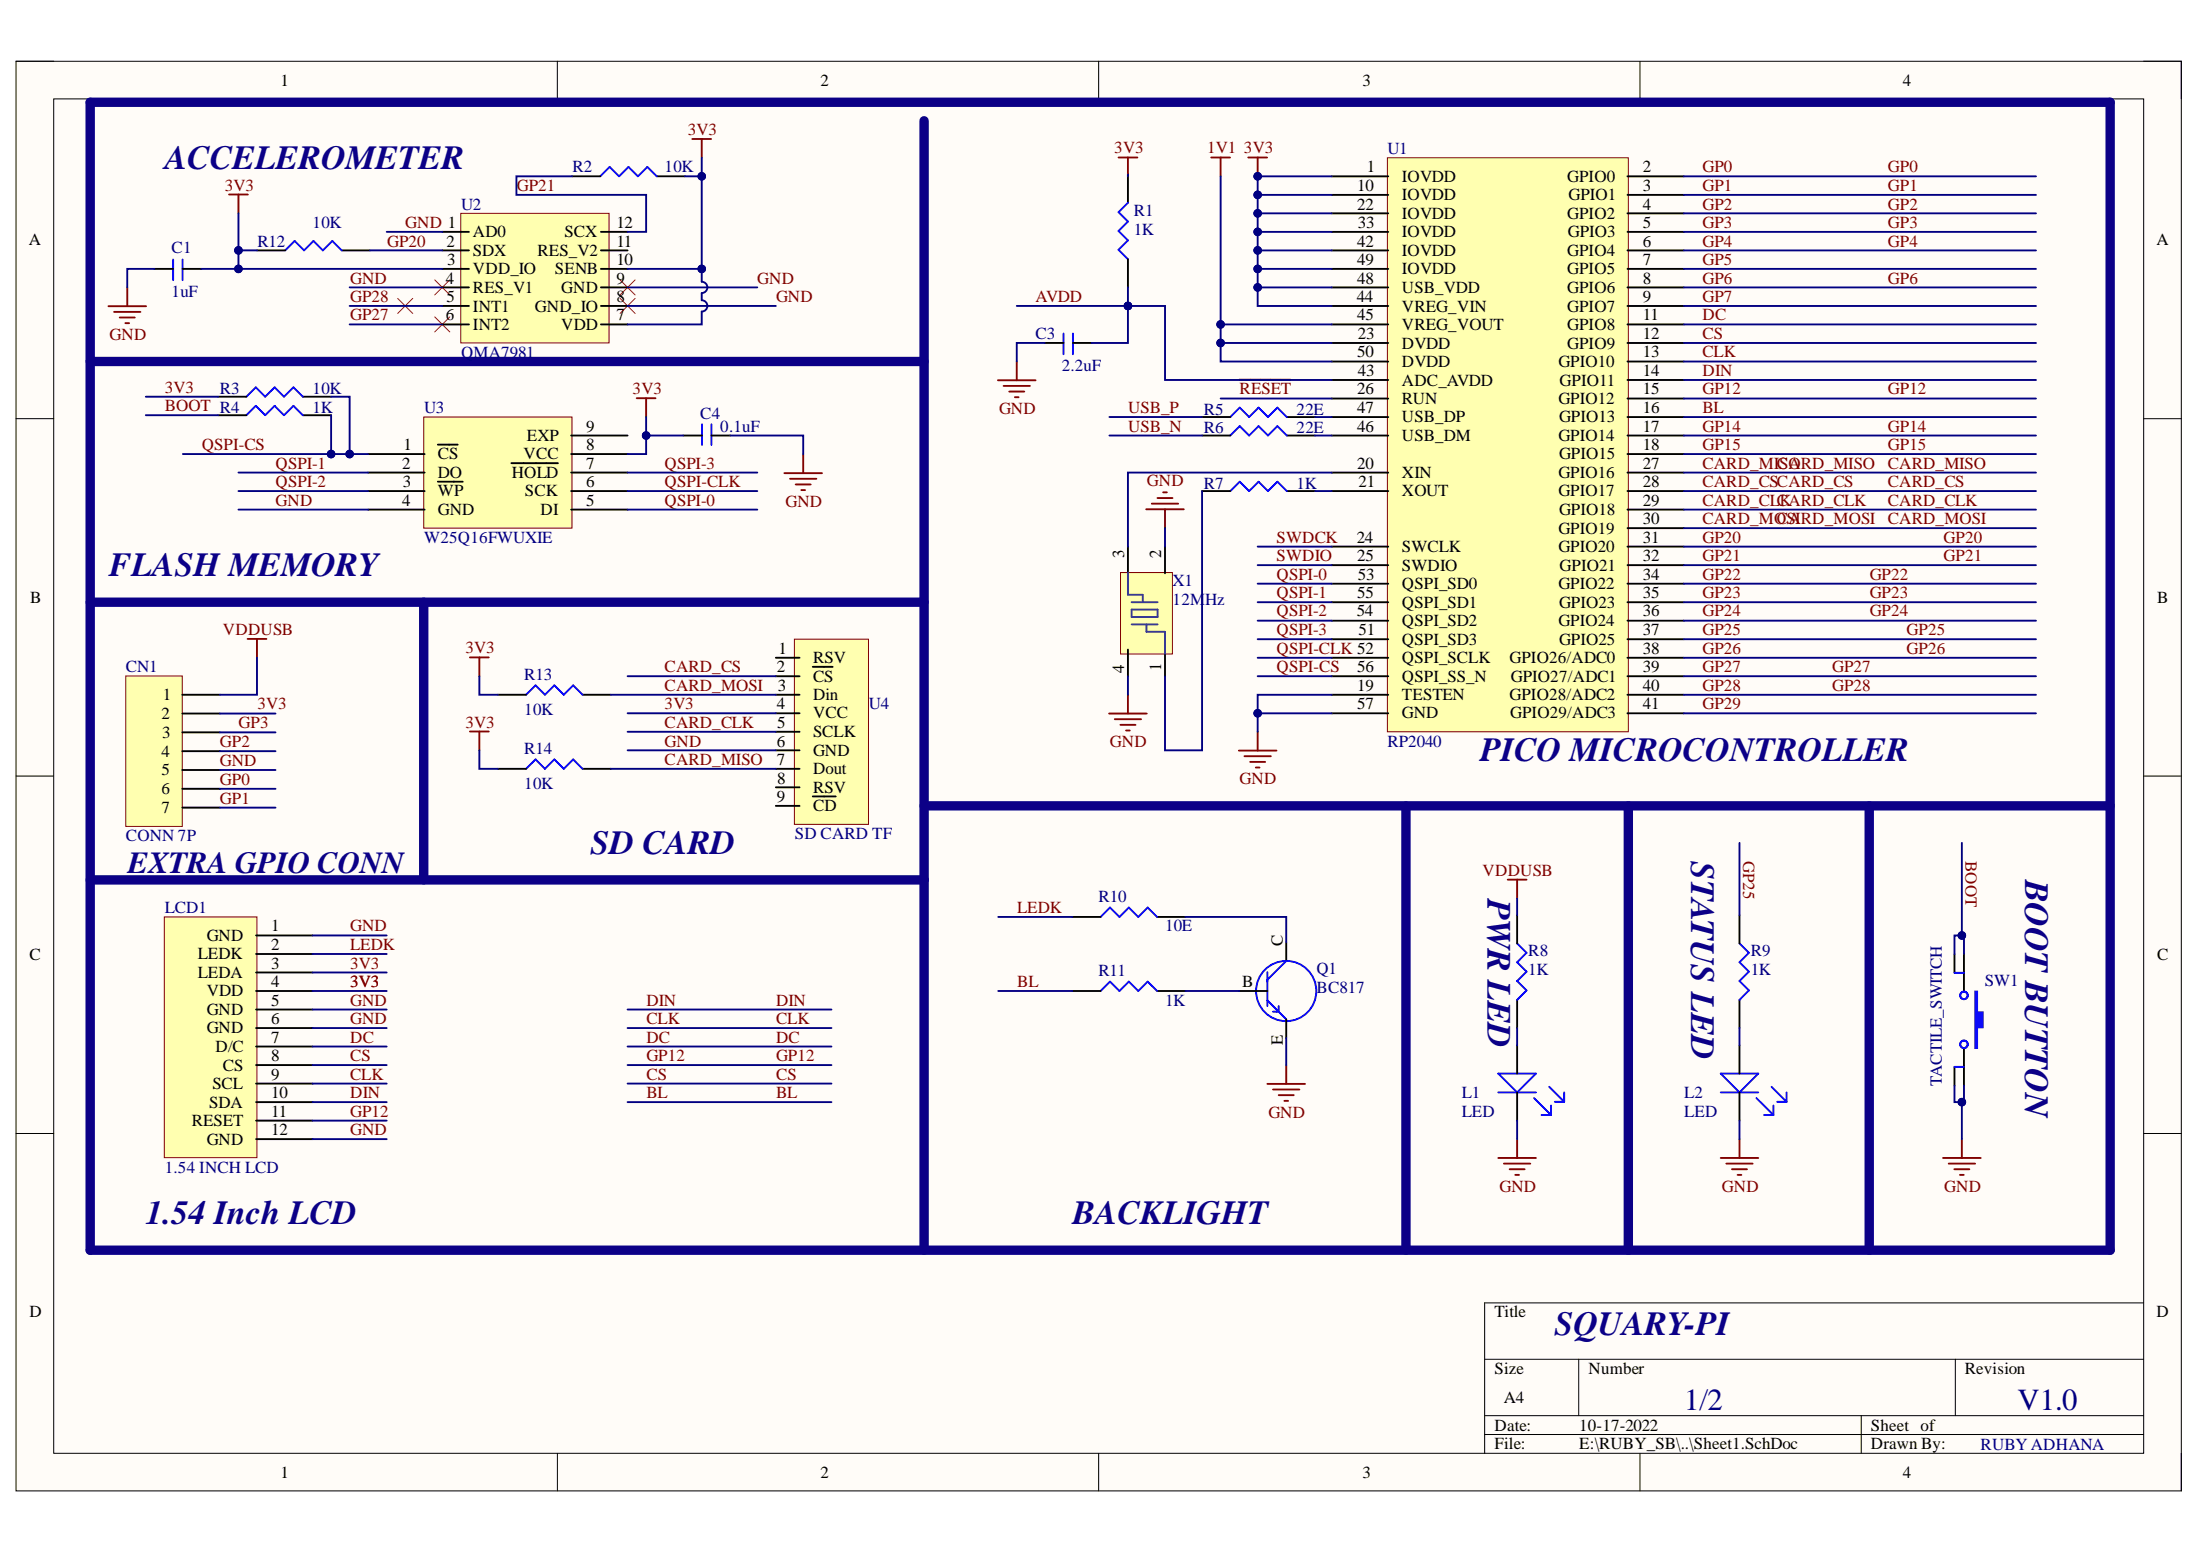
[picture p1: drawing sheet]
<svg xmlns="http://www.w3.org/2000/svg" width="297mm" height="210mm" viewBox="0 0 297 210" stroke-linecap="round" stroke-linejoin="round" font-family="sans-serif">
<path d="M2.2 8.3h292.3v193h-292.3z" fill-rule="evenodd" fill="#fffcf8"/>
<path d="M2.2 8.3h292.3v193h-292.3z" fill="none" stroke="#000" stroke-width=".14"/>
<path d="M7.3 13.3h282.1v182.9h-282.1z" fill-rule="evenodd" fill="#fffcf8"/>
<g fill="none" stroke="#000" stroke-width=".14">
<path d="M2.2 8.3h5.1M7.3 13.3h282.1v182.9h-282.1zM75.3 8.3v5M148.3 8.3v5M221.4 8.3v5M289.4 8.3h5.1v5M2.2 56.5h5.1M289.4 56.5h5.1M2.2 104.8h5.1M289.4 104.8h5.1M2.2 153h5.1M289.4 153h5.1"/>
<path d="M289.4 175.9h-88.9v20.3M75.3 196.2v5.1M148.3 196.2v5.1M200.5 183.5h88.9M200.5 191.1h88.9M200.5 193.6h88.9M213.2 183.5v7.6M221.4 196.2v5.1M251.3 191.1v5.1M264 183.5v7.6M294.5 196.2v5.1"/>
</g>
<g fill="none" stroke="#800000" stroke-width=".25">
<path d="M86 53.8h2.5M87.2 53.8v2.5M105.9 63.9h5.1M106.7 64.6h3.5M107.4 65.4h2.1M108.2 66.2h.5M108.4 61.3v2.6M202.3 156.3h5.1M203.1 157.1h3.5M203.8 157.8h2.1M204.6 158.6h.5M204.8 153.8v2.5"/>
<path d="M232.3 156.3h5.1M233.1 157.1h3.5M233.8 157.8h2.1M234.6 158.6h.5M234.9 153.8v2.5M262.3 156.3h5.1M263.1 157.1h3.6M263.9 157.8h2M264.6 158.6h.5M264.9 153.8v2.5"/>
</g>
<g fill="none" stroke="#00f" stroke-width=".25">
<path d="M33.3 53.6l1.2-1.3 1.3 1.3 1.3-1.3 1.2 1.3 1.3-1.3 1.3 1.3M33.3 56l1.2-1.2 1.3 1.2 1.3-1.2 1.2 1.2 1.3-1.2 1.3 1.2M94.8 57.3v2.8M96.1 57.3v2.8M204.8 127.3l1.3 1.3-1.3 1.3 1.3 1.3-1.3 1.2 1.3 1.3-1.3 1.3M234.9 127.3l1.2 1.3-1.2 1.3 1.2 1.3-1.2 1.2 1.2 1.3-1.2 1.3M202.3 144.9h5.1l-2.6 2.6zM202.3 147.5h5.1M207.1 148.2l2.3 2.3M208.1 150.5h1.3M209.2 146.7l2 2M209.4 149.2v1.3"/>
<path d="M209.9 148.7h1.3M211.2 147.5v1.2M232.3 144.9h5.1l-2.5 2.6zM232.3 147.5h5.1M237.1 148.2l2.3 2.3M238.2 150.5h1.2M239.2 146.7l2 2M239.4 149.2v1.3M239.9 148.7h1.3M241.2 147.5v1.2"/>
</g>
<g fill="none" stroke="#000" stroke-width=".25">
<path d="M29.5 53.6h3.8M29.5 56h3.8M40.9 53.6h3.8M40.9 56h3.8M92.2 58.8h2.6M96.1 58.8h2.5M204.8 123.5v3.8M204.8 135v3.8M234.9 123.5v3.8M234.9 135v3.8M204.8 141.1v3.8M204.8 147.5v3.8"/>
<path d="M234.9 141.1v3.8M234.9 147.5v3.8"/>
</g>
<path d="M12.2 13.8h272.7v155h-272.7zM124.8 16.3v102.5M12.2 48.8h112.6M12.2 81.3h112.6" fill="none" stroke="#0c0087" stroke-width="1.3"/>
<path d="M187.3 21.3h32.6v77.5h-32.6z" fill-rule="evenodd" fill="#ffffb0"/>
<path d="M187.3 21.3h32.6v77.5h-32.6z" fill="none" stroke="#800000" stroke-width=".14"/>
<g fill="none" stroke="#000" stroke-width=".25">
<path d="M179.8 23.8h7.6M179.8 26.3h7.6M179.8 28.8h7.6M179.8 31.3h7.6M179.8 33.8h7.6M179.8 36.3h7.6M179.8 38.8h7.6M219.7 23.8h7.7M219.7 26.3h7.7M219.7 28.8h7.7M219.7 31.3h7.7M219.7 33.8h7.7"/>
<path d="M219.7 36.3h7.7M219.7 38.8h7.7M179.8 41.3h7.6M179.8 43.8h7.6M179.8 46.3h7.6M179.8 48.8h7.6M179.8 51.3h7.6M179.8 53.8h7.6M179.8 56.3h7.6M179.8 58.8h7.6M219.7 41.3h7.7M219.7 43.8h7.7"/>
<path d="M219.7 46.3h7.7M219.7 48.8h7.7M219.7 51.3h7.7M219.7 53.8h7.7M219.7 56.3h7.7M219.7 58.8h7.7M162.3 66.3h3.8M173.7 66.3h3.9M179.8 63.8h7.6M179.8 66.3h7.6M179.8 73.8h7.6M179.8 76.3h7.6"/>
<path d="M179.8 78.8h7.6M219.7 61.3h7.7M219.7 63.8h7.7M219.7 66.3h7.7M219.7 73.8h7.7M219.7 76.3h7.7M219.7 68.8h7.7M219.7 71.3h7.7M219.7 78.8h7.7M179.8 93.8h7.6M179.8 81.3h7.6M179.8 83.8h7.6"/>
<path d="M179.8 86.3h7.6M179.8 88.8h7.6M179.8 91.3h7.6M179.8 96.3h7.6M219.7 93.8h7.7M219.7 81.3h7.7M219.7 83.8h7.7M219.7 86.3h7.7M219.7 88.8h7.7M219.7 91.3h7.7M219.7 96.3h7.7"/>
</g>
<path d="M166.1 66.3l1.3-1.3 1.3 1.3 1.2-1.3 1.3 1.3 1.3-1.3 1.2 1.3" fill="none" stroke="#00f" stroke-width=".25"/>
<path d="M168.5 21.3h2.6M169.8 21.3v2.5" fill="none" stroke="#800000" stroke-width=".25"/>
<circle cx="169.8" cy="23.8" r=".51" fill="#000080"/>
<circle cx="169.8" cy="23.8" r=".51" fill="none" stroke="#000080" stroke-width=".14"/>
<g fill="none" stroke="#800000" stroke-width=".25">
<path d="M151 21.3h2.6M152.3 21.3v2.5M163.5 21.3h2.6M164.8 21.3v2.5M134.7 51.3h5.1M135.5 52.1h3.6M136.3 52.9h2M137 53.6h.5M137.3 48.8v2.5M167.3 51.3h4.2M171.5 51.3h2.8M169.8 98.8v2.5"/>
<path d="M167.3 101.3h5M168 102.1h3.6M168.8 102.8h2M169.6 103.6h.5"/>
</g>
<path d="M152.3 27.4l-1.3 1.2 1.3 1.3-1.3 1.3 1.3 1.2-1.3 1.3 1.3 1.3M143.6 45v2.8M144.9 45v2.8M166.1 58.8l1.3-1.3 1.3 1.3 1.2-1.3 1.3 1.3 1.3-1.3 1.2 1.3M166.1 56.3l1.3-1.3 1.3 1.3 1.2-1.3 1.3 1.3 1.3-1.3 1.2 1.3" fill="none" stroke="#00f" stroke-width=".25"/>
<path d="M152.3 23.6v3.8M152.3 35v3.8M141.1 46.3h2.5M144.9 46.3h2.5M162.3 58.8h3.8M162.3 56.3h3.8M173.7 58.8h3.9M173.7 56.3h3.9" fill="none" stroke="#000" stroke-width=".25"/>
<path d="M57.2 81.3v37.5M12.2 118.8h112.6M124.8 108.8h160.1M189.8 108.8v60M219.9 108.8v60M252.4 108.8v60" fill="none" stroke="#0c0087" stroke-width="1.3"/>
<path d="M151.3 77.3h7v11h-7z" fill-rule="evenodd" fill="#ffffb0"/>
<path d="M151.3 77.3h7v11h-7z" fill="none" stroke="#800000" stroke-width=".14"/>
<path d="M152.3 73.8v3.6M157.3 73.8v3.6M152.3 87.7v3.6M157.3 87.7v3.6M265.2 128.8v5M265.2 141.5v5.1" fill="none" stroke="#000" stroke-width=".25"/>
<path d="M152.3 77.3v3h2v1M152.8 82.3h3.5v1h-3.5zM152.8 81.3h3.5M152.8 84.3h3.5M154.8 84.3v1h2.5v3" fill="none" stroke="#1c4587" stroke-width=".25"/>
<path d="M154.8 68.7h5M155.5 68h3.6M156.3 67.2h2M157 66.5h.5M157.3 68.7v2.6M149.7 96.3h5.1M150.5 97.1h3.6M151.3 97.8h2M152 98.6h.5M152.3 93.8v2.5" fill="none" stroke="#800000" stroke-width=".25"/>
<path d="M266.7 133.8h.2v2.8h.8v2.1h-.8v2.8h-.2z" fill-rule="evenodd" fill="#00f"/>
<g fill="none" stroke="#00f" stroke-width=".25">
<path d="M263.9 131.3h1.3M266.7 133.8h.2v2.8h.8v2.1h-.8v2.8h-.2zM263.9 144h1.3"/>
<circle cx="265.2" cy="134.4" r=".51"/>
<circle cx="265.2" cy="141" r=".51"/>
</g>
<path d="M263.9 128.8v2.5M263.9 144v2.6" fill="none" stroke="#000" stroke-width=".25"/>
<path d="M22.2 123.8h12.5v32.5h-12.5z" fill-rule="evenodd" fill="#ffffb0"/>
<path d="M22.2 123.8h12.5v32.5h-12.5z" fill="none" stroke="#800000" stroke-width=".14"/>
<g fill="none" stroke="#000" stroke-width=".25">
<path d="M34.6 126.3h7.6M34.6 128.8h7.6M34.6 131.3h7.6M34.6 133.8h7.6M34.6 136.3h7.6M34.6 138.8h7.6M144.8 133.8h3.8M156.2 133.8h3.8M167.3 133.8h3.8M173.7 127.2v2.5M173.7 137.6v2.5M34.6 141.3h7.6"/>
<path d="M34.6 143.8h7.6M34.6 146.3h7.6M34.6 148.8h7.6M34.6 151.3h7.6M34.6 153.8h7.6"/>
</g>
<g fill="none" stroke="#00f" stroke-width=".25">
<path d="M148.6 133.8l1.3-1.3 1.2 1.3 1.3-1.3 1.3 1.3 1.3-1.3 1.2 1.3M171.1 135l2.6 2.6M171.1 131.2v4.6M172.6 135.8v.8h-.7M173.7 129.7l-2.6 2.6"/>
<circle cx="173.7" cy="133.8" r="4.1"/>
</g>
<path d="M171.1 146.3h5.1M171.9 147.1h3.5M172.7 147.8h2M173.4 148.6h.5M173.7 143.8v2.5" fill="none" stroke="#800000" stroke-width=".25"/>
<path d="M17 91.2h7.6v20.4h-7.6z" fill-rule="evenodd" fill="#ffffb0"/>
<path d="M17 91.2h7.6v20.4h-7.6z" fill="none" stroke="#800000" stroke-width=".14"/>
<path d="M24.6 93.8h5.1M24.6 96.3h5.1M24.6 98.9h5.1M24.6 101.4h5.1M24.6 103.9h5.1M24.6 106.5h5.1M24.6 109h5.1" fill="none" stroke="#000" stroke-width=".25"/>
<path d="M57.2 56.3h20v15h-20z" fill-rule="evenodd" fill="#ffffb0"/>
<path d="M57.2 56.3h20v15h-20z" fill="none" stroke="#800000" stroke-width=".14"/>
<path d="M77.1 58.8h7.6M49.7 61.3h7.6M49.7 63.8h7.6M49.7 66.3h7.6M49.7 68.8h7.6M59.1 60h2.7M59.1 65h3.4M69 62.5h6.3M77.1 61.3h7.6M77.1 63.8h7.6M77.1 66.3h7.6M77.1 68.8h7.6" fill="none" stroke="#000" stroke-width=".25"/>
<path d="M107.3 86.3h10v25h-10z" fill-rule="evenodd" fill="#ffffb0"/>
<path d="M107.3 86.3h10v25h-10z" fill="none" stroke="#800000" stroke-width=".14"/>
<g fill="none" stroke="#000" stroke-width=".25">
<path d="M20.8 36.3h2.6M24.6 36.3h2.6M34.7 33.8h3.8M46.1 33.8h3.8M77.2 23.8h3.8M88.7 23.8h3.8M67.2 93.8h3.8M78.7 93.8h3.8M104.8 93.8h3.2M104.8 96.3h3.2M104.8 98.8h3.2M104.8 91.3h3.2"/>
<path d="M104.8 88.8h3.2M109.7 90h2.7M67.2 103.8h3.8M78.7 103.8h3.8M104.8 101.3h3.2M104.8 103.8h3.2M104.8 106.3h3.2M104.8 108.8h3.2M109.7 107.5h3.1M144.8 123.8h3.8M156.2 123.8h3.8"/>
</g>
<path d="M23.4 35v2.8M24.6 35v2.8M38.5 33.8l1.3-1.3 1.3 1.3 1.2-1.3 1.3 1.3 1.3-1.3 1.2 1.3M81 23.8l1.3-1.3 1.3 1.3 1.3-1.3 1.2 1.3 1.3-1.3 1.3 1.3M71 93.8l1.3-1.3 1.3 1.3 1.2-1.3 1.3 1.3 1.3-1.3 1.3 1.3M71 103.8l1.3-1.3 1.3 1.3 1.2-1.3 1.3 1.3 1.3-1.3 1.3 1.3M148.6 123.8l1.3-1.3 1.2 1.3 1.3-1.3 1.3 1.3 1.3-1.3 1.2 1.3" fill="none" stroke="#00f" stroke-width=".25"/>
<g fill="none" stroke="#800000" stroke-width=".25">
<path d="M93.5 18.8h2.5M94.7 18.8v2.5M17.2 38.8v2.5M30.9 26.3h2.6M32.2 26.3v2.5M14.6 41.3h5.1M15.4 42.1h3.6M16.2 42.9h2M16.9 43.6h.5M63.4 88.7h2.6M63.4 98.7h2.6M64.7 88.7v2.6"/>
<path d="M64.7 98.7v2.6M203.6 118.7h2.5M204.8 118.7v2.6"/>
</g>
<path d="M124.8 118.8v50" fill="none" stroke="#0c0087" stroke-width="1.3"/>
<path d="M58.7 37.8l2 2M60.7 37.8l-2 2M83.7 37.8l2.1 2M85.8 37.8l-2.1 2M53.7 40.3l2 2M55.7 40.3l-2 2M58.7 42.8l2 2M60.7 42.8l-2 2M83.7 40.3l2.1 2M85.8 40.3l-2.1 2" fill="none" stroke="#f00" stroke-width=".14"/>
<path d="M62.2 28.8h20v17.5h-20z" fill-rule="evenodd" fill="#ffffb0"/>
<path d="M62.2 28.8h20v17.5h-20z" fill="none" stroke="#800000" stroke-width=".14"/>
<path d="M59.7 31.3h3.6M59.7 33.8h3.6M59.7 36.3h3.6M59.7 38.8h3.6M81.1 31.3h3.6M81.1 33.8h3.6M81.1 36.3h3.6M81.1 38.8h3.6M59.7 41.3h3.6M59.7 43.8h3.6M81.1 41.3h3.6M81.1 43.8h3.6" fill="none" stroke="#000" stroke-width=".25"/>
<path d="M33.4 86.2h2.6M34.7 86.2v2.6" fill="none" stroke="#800000" stroke-width=".25"/>
<path d="M44.7 53.6h2.5v7.7h2.5M98.6 58.8h9.8v2.5M32.2 63.8h17.5M32.2 66.3h17.5M32.2 68.8h17.5M84.7 63.8h17.6M84.7 66.3h17.6M84.7 68.8h17.6" fill="none" stroke="#000080" stroke-width=".25"/>
<circle cx="47.2" cy="61.3" r=".51" fill="#000080"/>
<circle cx="47.2" cy="61.3" r=".51" fill="none" stroke="#000080" stroke-width=".14"/>
<path d="M44.7 56v5.3" fill="none" stroke="#000080" stroke-width=".25"/>
<circle cx="44.7" cy="61.3" r=".51" fill="#000080"/>
<circle cx="44.7" cy="61.3" r=".51" fill="none" stroke="#000080" stroke-width=".14"/>
<path d="M19.7 56h9.8M19.7 53.6h9.8M24.7 61.3h22.5M204.8 121.3v2.2M204.8 138.8v2.3M204.8 151.3v2.5" fill="none" stroke="#000080" stroke-width=".25"/>
<circle cx="44.7" cy="61.3" r=".51" fill="#000080"/>
<circle cx="44.7" cy="61.3" r=".51" fill="none" stroke="#000080" stroke-width=".14"/>
<circle cx="47.2" cy="61.3" r=".51" fill="#000080"/>
<circle cx="47.2" cy="61.3" r=".51" fill="none" stroke="#000080" stroke-width=".14"/>
<path d="M264.9 126.3h-1v2.5" fill="none" stroke="#000080" stroke-width=".25"/>
<circle cx="264.9" cy="126.3" r=".51" fill="#000080"/>
<circle cx="264.9" cy="126.3" r=".51" fill="none" stroke="#000080" stroke-width=".14"/>
<path d="M264.9 113.8v12.5h.3v2.5" fill="none" stroke="#000080" stroke-width=".25"/>
<circle cx="264.9" cy="126.3" r=".51" fill="#000080"/>
<circle cx="264.9" cy="126.3" r=".51" fill="none" stroke="#000080" stroke-width=".14"/>
<path d="M263.9 146.6v2.2h1" fill="none" stroke="#000080" stroke-width=".25"/>
<circle cx="264.9" cy="148.8" r=".51" fill="#000080"/>
<circle cx="264.9" cy="148.8" r=".51" fill="none" stroke="#000080" stroke-width=".14"/>
<path d="M265.2 146.6v2.2h-.3v5" fill="none" stroke="#000080" stroke-width=".25"/>
<circle cx="264.9" cy="148.8" r=".51" fill="#000080"/>
<circle cx="264.9" cy="148.8" r=".51" fill="none" stroke="#000080" stroke-width=".14"/>
<path d="M87.2 56.3v5h-2.5M234.9 113.8v9.7M234.9 138.8v2.3M234.9 151.3v2.5" fill="none" stroke="#000080" stroke-width=".25"/>
<circle cx="87.2" cy="58.8" r=".51" fill="#000080"/>
<circle cx="87.2" cy="58.8" r=".51" fill="none" stroke="#000080" stroke-width=".14"/>
<path d="M87.2 58.8h5" fill="none" stroke="#000080" stroke-width=".25"/>
<circle cx="87.2" cy="58.8" r=".51" fill="#000080"/>
<circle cx="87.2" cy="58.8" r=".51" fill="none" stroke="#000080" stroke-width=".14"/>
<g fill="none" stroke="#000080" stroke-width=".25">
<path d="M227.4 23.8h47.5M227.4 26.3h47.5M227.4 28.8h47.5M227.4 31.3h47.5M227.4 33.8h47.5M227.4 38.8h47.5M164.8 46.3v2.5h15M227.4 41.3h47.5M227.4 43.8h47.5M227.4 46.3h47.5M227.4 48.8h47.5M227.4 51.3h47.5"/>
<path d="M227.4 53.8h47.5M227.4 58.8h47.5M169.8 73.8h10M169.8 76.3h10M169.8 78.8h10M177.6 66.3h2.2M227.4 61.3h47.5M227.4 63.8h47.5M227.4 66.3h47.5M227.4 68.8h47.5M227.4 71.3h47.5M227.4 73.8h47.5"/>
<path d="M227.4 76.3h47.5M227.4 78.8h47.5M169.8 81.3h10M169.8 83.8h10M169.8 86.3h10M169.8 88.8h10M169.8 91.3h10M227.4 81.3h47.5M227.4 83.8h47.5M227.4 86.3h47.5M227.4 88.8h47.5M227.4 91.3h47.5"/>
<path d="M227.4 93.8h47.5M227.4 96.3h47.5"/>
</g>
<circle cx="164.8" cy="46.3" r=".51" fill="#000080"/>
<circle cx="164.8" cy="46.3" r=".51" fill="none" stroke="#000080" stroke-width=".14"/>
<path d="M164.8 43.8v2.5h15" fill="none" stroke="#000080" stroke-width=".25"/>
<circle cx="164.8" cy="46.3" r=".51" fill="#000080"/>
<circle cx="164.8" cy="46.3" r=".51" fill="none" stroke="#000080" stroke-width=".14"/>
<circle cx="164.8" cy="43.8" r=".51" fill="#000080"/>
<circle cx="164.8" cy="43.8" r=".51" fill="none" stroke="#000080" stroke-width=".14"/>
<path d="M164.8 23.8v20h15" fill="none" stroke="#000080" stroke-width=".25"/>
<circle cx="164.8" cy="43.8" r=".51" fill="#000080"/>
<circle cx="164.8" cy="43.8" r=".51" fill="none" stroke="#000080" stroke-width=".14"/>
<path d="M169.8 26.3h10" fill="none" stroke="#000080" stroke-width=".25"/>
<circle cx="169.8" cy="26.3" r=".51" fill="#000080"/>
<circle cx="169.8" cy="26.3" r=".51" fill="none" stroke="#000080" stroke-width=".14"/>
<path d="M169.8 28.8h10" fill="none" stroke="#000080" stroke-width=".25"/>
<circle cx="169.8" cy="28.8" r=".51" fill="#000080"/>
<circle cx="169.8" cy="28.8" r=".51" fill="none" stroke="#000080" stroke-width=".14"/>
<path d="M169.8 31.3h10" fill="none" stroke="#000080" stroke-width=".25"/>
<circle cx="169.8" cy="31.3" r=".51" fill="#000080"/>
<circle cx="169.8" cy="31.3" r=".51" fill="none" stroke="#000080" stroke-width=".14"/>
<path d="M169.8 33.8h10" fill="none" stroke="#000080" stroke-width=".25"/>
<circle cx="169.8" cy="33.8" r=".51" fill="#000080"/>
<circle cx="169.8" cy="33.8" r=".51" fill="none" stroke="#000080" stroke-width=".14"/>
<path d="M169.8 36.3h10" fill="none" stroke="#000080" stroke-width=".25"/>
<circle cx="169.8" cy="36.3" r=".51" fill="#000080"/>
<circle cx="169.8" cy="36.3" r=".51" fill="none" stroke="#000080" stroke-width=".14"/>
<path d="M169.8 38.8h10" fill="none" stroke="#000080" stroke-width=".25"/>
<circle cx="169.8" cy="38.8" r=".51" fill="#000080"/>
<circle cx="169.8" cy="38.8" r=".51" fill="none" stroke="#000080" stroke-width=".14"/>
<path d="M152.3 23.6v.2M147.4 46.3h4.9v-5h5v10h22.5M149.8 58.8h12.5M149.8 56.3h12.5M164.8 53.8h15M177.6 58.8h2.2M177.6 56.3h2.2" fill="none" stroke="#000080" stroke-width=".25"/>
<circle cx="152.3" cy="41.3" r=".51" fill="#000080"/>
<circle cx="152.3" cy="41.3" r=".51" fill="none" stroke="#000080" stroke-width=".14"/>
<path d="M152.3 38.8v2.5" fill="none" stroke="#000080" stroke-width=".25"/>
<circle cx="152.3" cy="41.3" r=".51" fill="#000080"/>
<circle cx="152.3" cy="41.3" r=".51" fill="none" stroke="#000080" stroke-width=".14"/>
<path d="M137.3 41.3h15" fill="none" stroke="#000080" stroke-width=".25"/>
<circle cx="152.3" cy="41.3" r=".51" fill="#000080"/>
<circle cx="152.3" cy="41.3" r=".51" fill="none" stroke="#000080" stroke-width=".14"/>
<path d="M179.8 23.8h-10v17.5h10M141.1 46.3h-3.8v2.5M227.4 56.3h47.5" fill="none" stroke="#000080" stroke-width=".25"/>
<circle cx="169.8" cy="23.8" r=".51" fill="#000080"/>
<circle cx="169.8" cy="23.8" r=".51" fill="none" stroke="#000080" stroke-width=".14"/>
<circle cx="169.8" cy="26.3" r=".51" fill="#000080"/>
<circle cx="169.8" cy="26.3" r=".51" fill="none" stroke="#000080" stroke-width=".14"/>
<circle cx="169.8" cy="28.8" r=".51" fill="#000080"/>
<circle cx="169.8" cy="28.8" r=".51" fill="none" stroke="#000080" stroke-width=".14"/>
<circle cx="169.8" cy="31.3" r=".51" fill="#000080"/>
<circle cx="169.8" cy="31.3" r=".51" fill="none" stroke="#000080" stroke-width=".14"/>
<circle cx="169.8" cy="33.8" r=".51" fill="#000080"/>
<circle cx="169.8" cy="33.8" r=".51" fill="none" stroke="#000080" stroke-width=".14"/>
<circle cx="169.8" cy="36.3" r=".51" fill="#000080"/>
<circle cx="169.8" cy="36.3" r=".51" fill="none" stroke="#000080" stroke-width=".14"/>
<circle cx="169.8" cy="38.8" r=".51" fill="#000080"/>
<circle cx="169.8" cy="38.8" r=".51" fill="none" stroke="#000080" stroke-width=".14"/>
<path d="M227.4 36.3h47.5M179.8 63.8h-27.5v10M179.8 93.8h-10v2.5h10" fill="none" stroke="#000080" stroke-width=".25"/>
<circle cx="169.8" cy="96.3" r=".51" fill="#000080"/>
<circle cx="169.8" cy="96.3" r=".51" fill="none" stroke="#000080" stroke-width=".14"/>
<path d="M169.8 96.3v2.5" fill="none" stroke="#000080" stroke-width=".25"/>
<circle cx="169.8" cy="96.3" r=".51" fill="#000080"/>
<circle cx="169.8" cy="96.3" r=".51" fill="none" stroke="#000080" stroke-width=".14"/>
<g fill="none" stroke="#000080" stroke-width=".25">
<path d="M32.2 33.8h2.5M52.2 31.3h7.5M157.3 71.3v2.5M162.3 66.3v35h-5v-10M64.7 91.3v2.5h2.5M82.5 93.8h22.3M84.7 98.8h20.1M84.7 96.3h20.1M84.7 91.3h20.1M152.3 91.3v2.5M64.7 101.3v2.5h2.5M82.5 103.8h22.3"/>
<path d="M84.7 101.3h20.1M42.2 126.3h10M42.2 128.8h10M42.2 131.3h10M42.2 133.8h10M42.2 136.3h10M42.2 138.8h10M84.7 136.3h27.6M84.7 138.8h27.6M134.8 133.8h10M134.8 123.8h10M160 123.8h13.7v3.4"/>
<path d="M160 133.8h7.3M42.2 141.3h10M42.2 143.8h10M42.2 146.3h10M42.2 148.8h10M42.2 151.3h10M42.2 153.8h10M84.7 141.3h27.6M84.7 143.8h27.6M84.7 146.3h27.6M84.7 148.8h27.6M173.7 140.1v3.7"/>
</g>
<circle cx="32.2" cy="33.8" r=".51" fill="#000080"/>
<circle cx="32.2" cy="33.8" r=".51" fill="none" stroke="#000080" stroke-width=".14"/>
<path d="M47.2 38.8h12.5M77.2 23.8h-7.5v2.5h17.5v5h-2.5M84.7 38.8h17.6M94.7 36.3v1.7a.76 .76 0 0 1 .8 .8 .76 .76 0 0 1-.8 .8v.9a.76 .76 0 0 1 .8 .8 .76 .76 0 0 1-.8 .8v1.7h-10M47.2 43.8h12.5M84.7 41.3h20.1" fill="none" stroke="#000080" stroke-width=".25"/>
<circle cx="94.7" cy="36.3" r=".51" fill="#000080"/>
<circle cx="94.7" cy="36.3" r=".51" fill="none" stroke="#000080" stroke-width=".14"/>
<path d="M32.2 28.8v7.5h-5" fill="none" stroke="#000080" stroke-width=".25"/>
<circle cx="32.2" cy="36.3" r=".51" fill="#000080"/>
<circle cx="32.2" cy="36.3" r=".51" fill="none" stroke="#000080" stroke-width=".14"/>
<circle cx="32.2" cy="33.8" r=".51" fill="#000080"/>
<circle cx="32.2" cy="33.8" r=".51" fill="none" stroke="#000080" stroke-width=".14"/>
<path d="M32.2 36.3h27.5" fill="none" stroke="#000080" stroke-width=".25"/>
<circle cx="32.2" cy="36.3" r=".51" fill="#000080"/>
<circle cx="32.2" cy="36.3" r=".51" fill="none" stroke="#000080" stroke-width=".14"/>
<path d="M92.5 23.8h2.2" fill="none" stroke="#000080" stroke-width=".25"/>
<circle cx="94.7" cy="23.8" r=".51" fill="#000080"/>
<circle cx="94.7" cy="23.8" r=".51" fill="none" stroke="#000080" stroke-width=".14"/>
<path d="M20.8 36.3h-3.6v2.5M49.9 33.8h9.8M94.7 21.3v15h-10" fill="none" stroke="#000080" stroke-width=".25"/>
<circle cx="94.7" cy="23.8" r=".51" fill="#000080"/>
<circle cx="94.7" cy="23.8" r=".51" fill="none" stroke="#000080" stroke-width=".14"/>
<circle cx="94.7" cy="36.3" r=".51" fill="#000080"/>
<circle cx="94.7" cy="36.3" r=".51" fill="none" stroke="#000080" stroke-width=".14"/>
<path d="M47.2 41.3h12.5M29.7 96.3h7.5M29.7 98.9h7.5M34.7 88.8v5h-5M29.7 101.4h7.5M29.7 103.9h7.5M29.7 106.5h7.5M29.7 109h7.5" fill="none" stroke="#000080" stroke-width=".25"/>
<g font-size="4.6" fill="#0c0087">
<text x="22.2" y="22.8">ACCELEROMETER</text>
<text x="14.7" y="77.7">FLASH MEMORY</text>
<text x="199.8" y="102.7">PICO MICROCONTROLLER</text>
<text x="79.7" y="115.2">SD CARD</text>
<text x="228.3" y="116.2" transform="rotate(90 228.3 116.2)">STATUS LED</text>
<text x="273.4" y="118.8" transform="rotate(90 273.4 118.8)">BOOT BUTTON</text>
<text x="200.9" y="121.3" transform="rotate(90 200.9 121.3)">PWR LED</text>
<text x="19.7" y="165.2">1.54 Inch LCD</text>
<text x="144.8" y="165.2">BACKLIGHT</text>
<text x="209.9" y="180.2">SQUARY-PI</text>
</g>
<text font-size="4.1" fill="#0c0087" x="17.3" y="117.9">EXTRA GPIO CONN</text>
<g font-size="4.1" fill="#000080">
<text x="227.4" y="190.3">1/2</text>
<text x="272.4" y="190.3">V1.0</text>
</g>
<g font-size="2.3">
<text x="37.9" y="11.6">1</text>
<text x="110.8" y="11.6">2</text>
<text x="183.9" y="11.6">3</text>
<text x="256.9" y="11.6">4</text>
<text x="184.5" y="23.2">1</text>
<text x="221.8" y="23.2">2</text>
<text x="183.3" y="25.8">10</text>
<text x="183.3" y="28.3">22</text>
<text x="189.3" y="24.5">IOVDD</text>
<text x="189.3" y="27">IOVDD</text>
<text x="189.3" y="29.6">IOVDD</text>
<text x="211.6" y="24.5">GPIO0</text>
<text x="211.6" y="29.6">GPIO2</text>
<text x="211.8" y="27">GPIO1</text>
<text x="221.8" y="25.8">3</text>
<text x="221.8" y="28.3">4</text>
<text x="3.9" y="33.1">A</text>
<text x="60.3" y="33.3">2</text>
<text x="60.4" y="35.7">3</text>
<text x="63.9" y="32">AD0</text>
<text x="63.9" y="34.6">SDX</text>
<text x="72.6" y="34.6">RES_V2</text>
<text x="76.2" y="32">SCX</text>
<text x="83.2" y="35.7">10</text>
<text x="83.2" y="33.3">11</text>
<text x="83.2" y="30.8">12</text>
<text x="183.3" y="33.3">42</text>
<text x="183.3" y="35.7">49</text>
<text x="183.3" y="30.8">33</text>
<text x="189.3" y="32">IOVDD</text>
<text x="189.3" y="34.6">IOVDD</text>
<text x="211.6" y="34.6">GPIO4</text>
<text x="211.7" y="32">GPIO3</text>
<text x="221.8" y="30.8">5</text>
<text x="221.8" y="33.3">6</text>
<text x="221.8" y="35.7">7</text>
<text x="291.2" y="33.1">A</text>
<text x="60.2" y="38.3">4</text>
<text x="60.3" y="40.8">5</text>
<text x="63.9" y="37">VDD_IO</text>
<text x="63.9" y="39.5">RES_V1</text>
<text x="74.9" y="37">SENB</text>
<text x="75.8" y="39.5">GND</text>
<text x="83.2" y="40.8">8</text>
<text x="83.2" y="38.3">9</text>
<text x="183.2" y="40.8">44</text>
<text x="183.3" y="38.3">48</text>
<text x="189.3" y="39.5">USB_VDD</text>
<text x="189.3" y="37">IOVDD</text>
<text x="211.6" y="37">GPIO5</text>
<text x="211.6" y="39.5">GPIO6</text>
<text x="221.8" y="38.3">8</text>
<text x="221.8" y="40.8">9</text>
<text x="60.2" y="43.3">6</text>
<text x="63.9" y="42.1">INT1</text>
<text x="63.9" y="44.5">INT2</text>
<text x="72.2" y="42.1">GND_IO</text>
<text x="75.8" y="44.5">VDD</text>
<text x="83.2" y="43.3">7</text>
<text x="183.3" y="43.3">45</text>
<text x="183.3" y="45.8">23</text>
<text x="189.3" y="47.1">DVDD</text>
<text x="189.3" y="42.1">VREG_VIN</text>
<text x="189.3" y="44.5">VREG_VOUT</text>
<text x="211.6" y="42.1">GPIO7</text>
<text x="211.6" y="44.5">GPIO8</text>
<text x="211.6" y="47.1">GPIO9</text>
<text x="221.8" y="43.3">11</text>
<text x="221.8" y="45.8">12</text>
<text x="183.3" y="53.2">26</text>
<text x="183.3" y="48.2">50</text>
<text x="183.3" y="50.8">43</text>
<text x="189.3" y="52">ADC_AVDD</text>
<text x="189.3" y="49.5">DVDD</text>
<text x="210.4" y="49.5">GPIO10</text>
<text x="210.6" y="52">GPIO11</text>
<text x="221.8" y="48.2">13</text>
<text x="221.8" y="50.8">14</text>
<text x="221.8" y="53.2">15</text>
<text x="71.1" y="59.6">EXP</text>
<text x="79.2" y="58.3">9</text>
<text x="183.3" y="58.3">46</text>
<text x="183.3" y="55.8">47</text>
<text x="189.3" y="54.5">RUN</text>
<text x="189.3" y="59.6">USB_DM</text>
<text x="189.3" y="57">USB_DP</text>
<text x="210.4" y="54.5">GPIO12</text>
<text x="210.4" y="59.6">GPIO14</text>
<text x="210.5" y="57">GPIO13</text>
<text x="221.8" y="55.8">16</text>
<text x="221.8" y="58.3">17</text>
<text x="54.3" y="63.3">2</text>
<text x="54.4" y="65.7">3</text>
<text x="54.5" y="60.7">1</text>
<text x="59.1" y="62">CS</text>
<text x="59.1" y="64.5">DO</text>
<text x="69.1" y="64.5">HOLD</text>
<text x="70.7" y="62">VCC</text>
<text x="79.2" y="65.7">6</text>
<text x="79.2" y="63.3">7</text>
<text x="79.2" y="60.7">8</text>
<text x="183.3" y="63.3">20</text>
<text x="183.4" y="65.7">21</text>
<text x="189.3" y="64.5">XIN</text>
<text x="210.4" y="64.5">GPIO16</text>
<text x="210.5" y="62">GPIO15</text>
<text x="221.8" y="60.7">18</text>
<text x="221.8" y="63.3">27</text>
<text x="221.8" y="65.7">28</text>
<text x="54.3" y="68.3">4</text>
<text x="59.1" y="67">WP</text>
<text x="59.1" y="69.5">GND</text>
<text x="70.9" y="67">SCK</text>
<text x="73" y="69.5">DI</text>
<text x="79.2" y="68.3">5</text>
<text x="189.3" y="67">XOUT</text>
<text x="210.4" y="67">GPIO17</text>
<text x="210.5" y="69.5">GPIO18</text>
<text x="221.8" y="68.3">29</text>
<text x="221.8" y="70.8">30</text>
<text x="151.8" y="75.4" transform="rotate(-90 151.8 75.4)">3</text>
<text x="156.8" y="75.4" transform="rotate(-90 156.8 75.4)">2</text>
<text x="183.2" y="73.2">24</text>
<text x="183.3" y="75.8">25</text>
<text x="189.3" y="74.5">SWCLK</text>
<text x="189.3" y="77">SWDIO</text>
<text x="210.4" y="72.1">GPIO19</text>
<text x="210.4" y="74.5">GPIO20</text>
<text x="210.6" y="77">GPIO21</text>
<text x="221.8" y="73.2">31</text>
<text x="221.8" y="75.8">32</text>
<text x="4.1" y="81.4">B</text>
<text x="183.2" y="83.2">54</text>
<text x="183.3" y="80.8">55</text>
<text x="183.3" y="78.2">53</text>
<text x="189.3" y="79.5">QSPI_SD0</text>
<text x="189.3" y="82">QSPI_SD1</text>
<text x="210.4" y="79.5">GPIO22</text>
<text x="210.5" y="82">GPIO23</text>
<text x="221.8" y="78.2">34</text>
<text x="221.8" y="80.8">35</text>
<text x="221.8" y="83.2">36</text>
<text x="291.3" y="81.4">B</text>
<text x="105.1" y="88.3">1</text>
<text x="109.8" y="89.6">RSV</text>
<text x="183.4" y="85.7">51</text>
<text x="189.3" y="87">QSPI_SD3</text>
<text x="189.3" y="89.6">QSPI_SCLK</text>
<text x="189.3" y="84.6">QSPI_SD2</text>
<text x="203.8" y="89.6">GPIO26/ADC0</text>
<text x="210.4" y="84.6">GPIO24</text>
<text x="210.5" y="87">GPIO25</text>
<text x="221.8" y="85.7">37</text>
<text x="221.8" y="88.3">38</text>
<text x="22" y="94.5">1</text>
<text x="104.9" y="95.7">4</text>
<text x="104.9" y="90.7">2</text>
<text x="105" y="93.3">3</text>
<text x="109.8" y="94.5">Din</text>
<text x="109.8" y="92">CS</text>
<text x="151.8" y="90.8" transform="rotate(-90 151.8 90.8)">4</text>
<text x="156.8" y="90.6" transform="rotate(-90 156.8 90.6)">1</text>
<text x="183.3" y="93.3">19</text>
<text x="183.3" y="90.7">56</text>
<text x="183.3" y="95.7">57</text>
<text x="189.3" y="94.5">TESTEN</text>
<text x="189.3" y="92">QSPI_SS_N</text>
<text x="203.8" y="94.5">GPIO28/ADC2</text>
<text x="204" y="92">GPIO27/ADC1</text>
<text x="221.8" y="90.7">39</text>
<text x="221.8" y="93.3">40</text>
<text x="221.8" y="95.7">41</text>
<text x="21.8" y="97.1">2</text>
<text x="21.9" y="99.6">3</text>
<text x="104.9" y="100.8">6</text>
<text x="105" y="98.3">5</text>
<text x="109.8" y="97">VCC</text>
<text x="109.8" y="99.5">SCLK</text>
<text x="189.3" y="97">GND</text>
<text x="203.9" y="97">GPIO29/ADC3</text>
<text x="21.8" y="102.1">4</text>
<text x="21.8" y="104.7">5</text>
<text x="21.8" y="107.2">6</text>
<text x="104.9" y="103.2">7</text>
<text x="105" y="105.8">8</text>
<text x="109.8" y="102.1">GND</text>
<text x="109.8" y="104.5">Dout</text>
<text x="109.8" y="107">RSV</text>
<text x="21.8" y="109.7">7</text>
<text x="104.9" y="108.2">9</text>
<text x="109.8" y="109.5">CD</text>
<text x="36.6" y="125.7">1</text>
<text x="4" y="129.6">C</text>
<text x="26.7" y="129.5">LEDK</text>
<text x="27.9" y="127">GND</text>
<text x="36.6" y="128.2">2</text>
<text x="36.6" y="130.8">3</text>
<text x="173.2" y="127.7" transform="rotate(-90 173.2 127.7)">C</text>
<text x="291.3" y="129.6">C</text>
<text x="26.7" y="132">LEDA</text>
<text x="27.9" y="134.5">VDD</text>
<text x="27.9" y="137">GND</text>
<text x="36.6" y="133.2">4</text>
<text x="36.6" y="135.8">5</text>
<text x="167.7" y="133.2">B</text>
<text x="27.9" y="139.5">GND</text>
<text x="29.1" y="142">D/C</text>
<text x="36.6" y="138.2">6</text>
<text x="36.6" y="140.7">7</text>
<text x="36.6" y="143.3">8</text>
<text x="173.2" y="141" transform="rotate(-90 173.2 141)">E</text>
<text x="28.2" y="149.5">SDA</text>
<text x="28.7" y="147">SCL</text>
<text x="30.1" y="144.5">CS</text>
<text x="36.6" y="145.7">9</text>
<text x="36.6" y="148.3">10</text>
<text x="25.9" y="152">RESET</text>
<text x="27.9" y="154.5">GND</text>
<text x="36.6" y="150.7">11</text>
<text x="36.6" y="153.2">12</text>
<text x="4" y="177.8">D</text>
<text x="201.8" y="177.8">Title</text>
<text x="291.2" y="177.8">D</text>
<text x="201.8" y="185.5">Size</text>
<text x="214.5" y="185.5">Number</text>
<text x="265.3" y="185.5">Revision</text>
<text x="203.1" y="189.3">A4</text>
<text x="201.8" y="193.1">Date:</text>
<text x="201.8" y="195.7">File:</text>
<text x="213.2" y="193.1">10-17-2022</text>
<text x="213.2" y="195.7">E:\RUBY_SB\..\Sheet1.SchDoc</text>
<text x="252.6" y="193.1">Sheet of</text>
<text x="252.6" y="195.7">Drawn By:</text>
<text x="37.9" y="199.5">1</text>
<text x="110.8" y="199.5">2</text>
<text x="183.9" y="199.5">3</text>
<text x="256.9" y="199.5">4</text>
</g>
<g font-size="2.3" fill="#000080">
<text x="77.3" y="23.2">R2</text>
<text x="89.7" y="23.2">10K</text>
<text x="187.3" y="20.8">U1</text>
<text x="62.2" y="28.3">U2</text>
<text x="153.1" y="29.1">R1</text>
<text x="23.2" y="34.2">C1</text>
<text x="34.8" y="33.3">R12</text>
<text x="42.2" y="30.8">10K</text>
<text x="153.1" y="31.7">1K</text>
<text x="23.2" y="40">1uF</text>
<text x="139.8" y="45.8">C3</text>
<text x="29.7" y="53.2">R3</text>
<text x="42.2" y="53.2">10K</text>
<text x="62.2" y="48.3">QMA7981</text>
<text x="143.3" y="50.1">2.2uF</text>
<text x="42.2" y="55.8">1K</text>
<text x="57.3" y="55.8">U3</text>
<text x="94.5" y="56.5">C4</text>
<text x="97.3" y="58.3">0.1uF</text>
<text x="162.5" y="58.5">R6</text>
<text x="162.5" y="56">R5</text>
<text x="175.1" y="58.5">22E</text>
<text x="175.1" y="56">22E</text>
<text x="162.5" y="66">R7</text>
<text x="175.1" y="66">1K</text>
<text x="57.3" y="73.3">W25Q16FWUXIE</text>
<text x="158.3" y="79.1">X1</text>
<text x="158.3" y="81.6">12MHz</text>
<text x="17" y="90.7">CN1</text>
<text x="70.8" y="91.7">R13</text>
<text x="117.3" y="95.7">U4</text>
<text x="70.8" y="101.7">R14</text>
<text x="70.8" y="96.6">10K</text>
<text x="187.3" y="100.8">RP2040</text>
<text x="70.8" y="106.5">10K</text>
<text x="17" y="113.5">CONN 7P</text>
<text x="107.3" y="113.3">SD CARD TF</text>
<text x="22.2" y="123.3">LCD1</text>
<text x="148.3" y="121.7">R10</text>
<text x="157.3" y="125.7">10E</text>
<text x="148.3" y="131.7">R11</text>
<text x="177.8" y="131.5">Q1</text>
<text x="206.4" y="129.1">R8</text>
<text x="206.4" y="131.6">1K</text>
<text x="236.4" y="129.1">R9</text>
<text x="236.4" y="131.6">1K</text>
<text x="157.3" y="135.8">1K</text>
<text x="177.8" y="134">BC817</text>
<text x="268" y="133.1">SW1</text>
<text x="197.4" y="148.3">L1</text>
<text x="227.4" y="148.3">L2</text>
<text x="262.2" y="146.6" transform="rotate(-90 262.2 146.6)">TACTILE_SWITCH</text>
<text x="197.4" y="150.7">LED</text>
<text x="227.4" y="150.7">LED</text>
<text x="22.2" y="158.3">1.54 INCH LCD</text>
<text x="267.4" y="195.7">RUBY ADHANA</text>
</g>
<g font-size="2.3" fill="#800000">
<text x="92.9" y="18.2">3V3</text>
<text x="150.5" y="20.7">3V3</text>
<text x="163" y="20.7">1V1</text>
<text x="168" y="20.7">3V3</text>
<text x="229.9" y="23.2">GP0</text>
<text x="254.9" y="23.2">GP0</text>
<text x="30.4" y="25.8">3V3</text>
<text x="69.8" y="25.8">GP21</text>
<text x="229.9" y="25.8">GP1</text>
<text x="229.9" y="28.3">GP2</text>
<text x="254.9" y="25.8">GP1</text>
<text x="254.9" y="28.3">GP2</text>
<text x="52.3" y="33.3">GP20</text>
<text x="54.7" y="30.8">GND 1</text>
<text x="229.9" y="30.8">GP3</text>
<text x="229.9" y="33.3">GP4</text>
<text x="229.9" y="35.7">GP5</text>
<text x="254.9" y="30.8">GP3</text>
<text x="254.9" y="33.3">GP4</text>
<text x="47.3" y="40.8">GP28</text>
<text x="47.3" y="38.3">GND</text>
<text x="102.2" y="38.3">GND</text>
<text x="104.8" y="40.8">GND</text>
<text x="139.8" y="40.8">AVDD</text>
<text x="229.9" y="38.3">GP6</text>
<text x="229.9" y="40.8">GP7</text>
<text x="254.9" y="38.3">GP6</text>
<text x="14.8" y="45.9">GND</text>
<text x="47.3" y="43.3">GP27</text>
<text x="229.9" y="43.3">DC</text>
<text x="229.9" y="45.8">CS</text>
<text x="22.2" y="53.1">3V3</text>
<text x="85.4" y="53.2">3V3</text>
<text x="167.4" y="53.2">RESET</text>
<text x="229.9" y="48.2">CLK</text>
<text x="229.9" y="50.8">DIN</text>
<text x="229.9" y="53.2">GP12</text>
<text x="254.9" y="53.2">GP12</text>
<text x="22.2" y="55.5">BOOT R4</text>
<text x="134.9" y="55.8">GND</text>
<text x="152.3" y="55.8">USB_P</text>
<text x="152.3" y="58.3">USB_N</text>
<text x="229.9" y="58.3">GP14</text>
<text x="229.9" y="55.8">BL</text>
<text x="254.9" y="58.3">GP14</text>
<text x="27.2" y="60.7">QSPI-CS</text>
<text x="37.2" y="63.3">QSPI-1</text>
<text x="37.2" y="65.7">QSPI-2</text>
<text x="89.7" y="65.7">QSPI-CLK</text>
<text x="89.7" y="63.3">QSPI-3</text>
<text x="154.8" y="65.6">GND</text>
<text x="229.9" y="60.7">GP15</text>
<text x="229.9" y="63.3">CARD_MISO</text>
<text x="229.9" y="65.7">CARD_CSCARD_CS</text>
<text x="239.9" y="63.3">CARD_MISO</text>
<text x="254.9" y="60.7">GP15</text>
<text x="254.9" y="63.3">CARD_MISO</text>
<text x="254.9" y="65.7">CARD_CS</text>
<text x="37.2" y="68.3">GND</text>
<text x="89.7" y="68.3">QSPI-0</text>
<text x="106.1" y="68.4">GND</text>
<text x="229.9" y="68.3">CARD_CLCARD_CLK</text>
<text x="229.9" y="70.8">CARD_MOSIRD_MOSI</text>
<text x="239.9" y="70.8">CA</text>
<text x="240.3" y="68.3">K</text>
<text x="254.9" y="68.3">CARD_CLK</text>
<text x="254.9" y="70.8">CARD_MOSI</text>
<text x="172.4" y="73.2">SWDCK</text>
<text x="172.4" y="75.8">SWDIO</text>
<text x="229.9" y="73.2">GP20</text>
<text x="229.9" y="75.8">GP21</text>
<text x="262.4" y="75.8">GP21</text>
<text x="262.4" y="73.2">GP20</text>
<text x="172.4" y="78.2">QSPI-0</text>
<text x="172.4" y="80.8">QSPI-1</text>
<text x="172.4" y="83.2">QSPI-2</text>
<text x="229.9" y="78.2">GP22</text>
<text x="229.9" y="80.8">GP23</text>
<text x="229.9" y="83.2">GP24</text>
<text x="252.4" y="78.2">GP22</text>
<text x="252.4" y="80.8">GP23</text>
<text x="252.4" y="83.2">GP24</text>
<text x="30.1" y="85.7">VDDUSB</text>
<text x="62.8" y="88.2">3V3</text>
<text x="172.4" y="88.3">QSPI-CLK 52</text>
<text x="172.4" y="85.7">QSPI-3</text>
<text x="229.9" y="85.7">GP25</text>
<text x="229.9" y="88.3">GP26</text>
<text x="257.4" y="85.7">GP25</text>
<text x="257.4" y="88.3">GP26</text>
<text x="34.8" y="95.7">3V3</text>
<text x="89.7" y="93.3">CARD_MOSI</text>
<text x="89.7" y="90.7">CARD_CS</text>
<text x="89.7" y="95.7">3V3</text>
<text x="172.4" y="90.7">QSPI-CS</text>
<text x="229.9" y="90.7">GP27</text>
<text x="229.9" y="93.3">GP28</text>
<text x="229.9" y="95.7">GP29</text>
<text x="247.4" y="90.7">GP27</text>
<text x="247.4" y="93.3">GP28</text>
<text x="29.7" y="100.9">GP2</text>
<text x="32.2" y="98.3">GP3</text>
<text x="62.8" y="98.3">3V3</text>
<text x="89.7" y="100.8">GND</text>
<text x="89.7" y="98.3">CARD_CLK</text>
<text x="149.9" y="100.9">GND</text>
<text x="29.7" y="103.4">GND</text>
<text x="29.7" y="105.9">GP0</text>
<text x="89.7" y="103.2">CARD_MISO</text>
<text x="167.4" y="105.9">GND</text>
<text x="29.7" y="108.5">GP1</text>
<text x="200.2" y="118.2">VDDUSB</text>
<text x="235.4" y="116.2" transform="rotate(90 235.4 116.2)">GP25</text>
<text x="265.4" y="116.2" transform="rotate(90 265.4 116.2)">BOOT</text>
<text x="47.3" y="125.7">GND</text>
<text x="137.3" y="123.3">LEDK</text>
<text x="47.3" y="128.2">LEDK</text>
<text x="47.3" y="130.8">3V3</text>
<text x="47.3" y="133.2">3V3</text>
<text x="47.3" y="135.8">GND</text>
<text x="87.3" y="135.8">DIN</text>
<text x="104.8" y="135.8">DIN</text>
<text x="137.3" y="133.2">BL</text>
<text x="47.3" y="143.3">CS</text>
<text x="47.3" y="140.7">DC</text>
<text x="47.3" y="138.2">GND</text>
<text x="87.3" y="138.2">CLK</text>
<text x="87.3" y="140.7">DC</text>
<text x="87.3" y="143.3">GP12</text>
<text x="104.8" y="138.2">CLK</text>
<text x="104.8" y="140.7">DC</text>
<text x="104.8" y="143.3">GP12</text>
<text x="47.3" y="145.7">CLK</text>
<text x="47.3" y="148.3">DIN</text>
<text x="87.3" y="145.7">CS</text>
<text x="87.3" y="148.3">BL</text>
<text x="104.8" y="145.7">CS</text>
<text x="104.8" y="148.3">BL</text>
<text x="47.3" y="150.7">GP12</text>
<text x="47.3" y="153.2">GND</text>
<text x="171.3" y="150.9">GND</text>
<text x="202.5" y="160.9">GND</text>
<text x="232.5" y="160.9">GND</text>
<text x="262.5" y="160.9">GND</text>
</g>
</svg>
